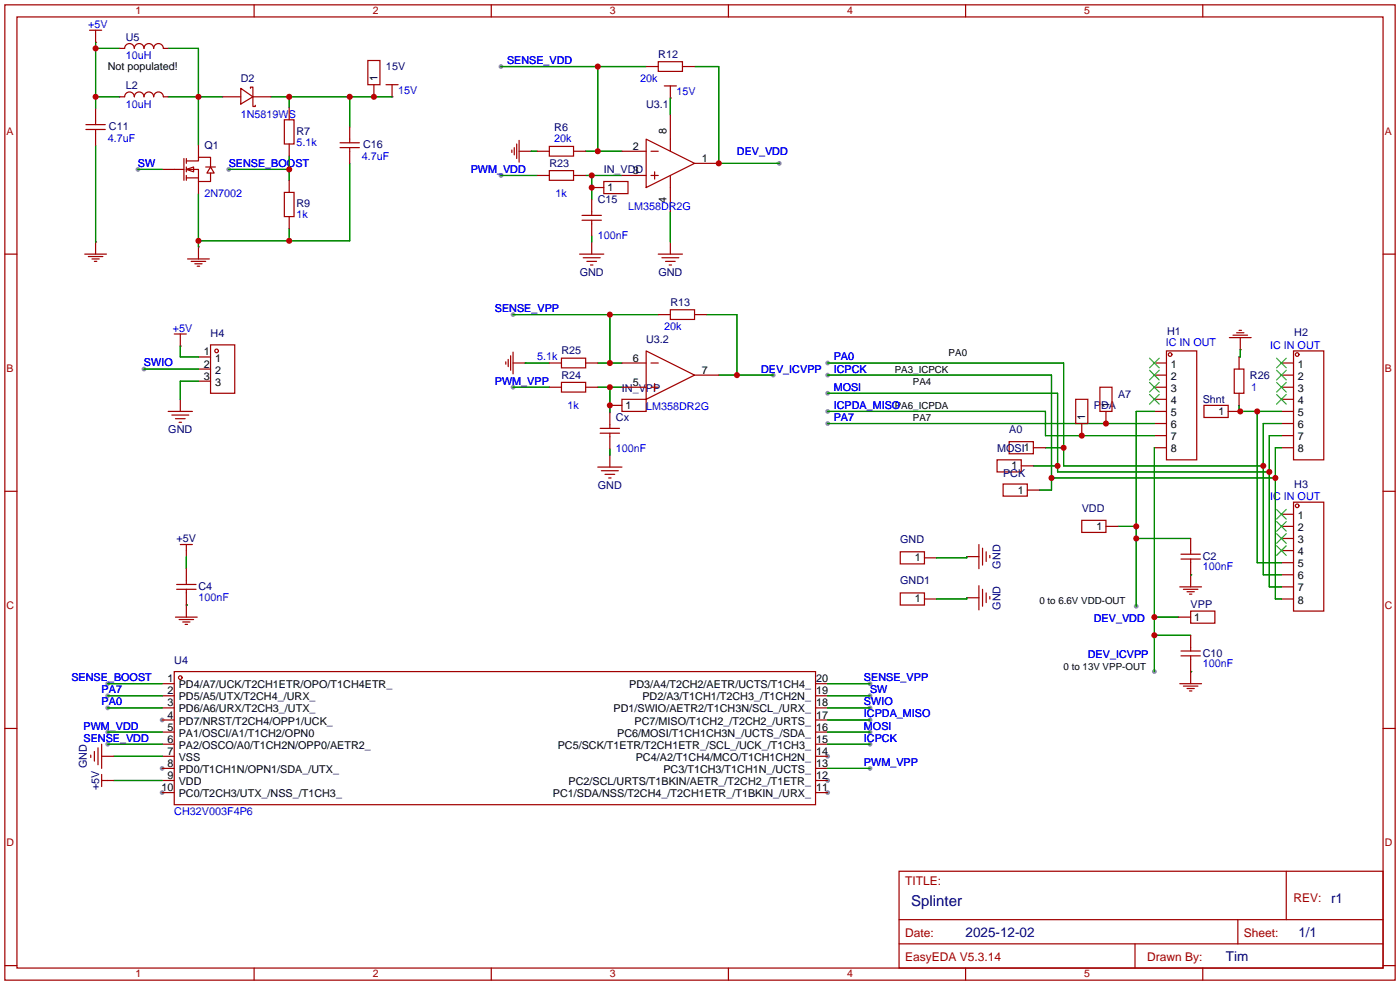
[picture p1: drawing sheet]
<svg xmlns="http://www.w3.org/2000/svg" width="294mm" height="207mm" viewBox="0 0 294 207" stroke-linecap="round" stroke-linejoin="round" font-family="sans-serif">
<g fill="#999">
<circle cx="34" cy="151.1" r=".51"/>
<circle cx="34" cy="161.3" r=".51"/>
<circle cx="34" cy="166.4" r=".51"/>
<circle cx="173.7" cy="166.4" r=".51"/>
<circle cx="173.7" cy="163.8" r=".51"/>
<circle cx="173.7" cy="158.8" r=".51"/>
<circle cx="173.7" cy="88.9" r=".51"/>
<circle cx="173.7" cy="78.7" r=".51"/>
<circle cx="173.7" cy="82.6" r=".51"/>
<circle cx="173.7" cy="86.4" r=".51"/>
<circle cx="173.7" cy="76.2" r=".51"/>
<circle cx="48" cy="35.6" r=".51"/>
<circle cx="29" cy="35.6" r=".51"/>
<circle cx="238.5" cy="127.3" r=".51"/>
<circle cx="163.6" cy="34.3" r=".51"/>
<circle cx="242.3" cy="141" r=".51"/>
<circle cx="162.3" cy="78.7" r=".51"/>
<circle cx="105.2" cy="36.8" r=".51"/>
<circle cx="107.7" cy="81.3" r=".51"/>
<circle cx="107.7" cy="66" r=".51"/>
<circle cx="105.2" cy="14" r=".51"/>
<circle cx="30.2" cy="77.5" r=".51"/>
<circle cx="182.6" cy="153.7" r=".51"/>
<circle cx="182.6" cy="151.1" r=".51"/>
<circle cx="182.6" cy="148.6" r=".51"/>
<circle cx="182.6" cy="146.1" r=".51"/>
<circle cx="22.6" cy="153.7" r=".51"/>
<circle cx="182.6" cy="161.3" r=".51"/>
<circle cx="22.6" cy="143.5" r=".51"/>
<circle cx="182.6" cy="156.2" r=".51"/>
<circle cx="22.6" cy="156.2" r=".51"/>
<circle cx="22.6" cy="146.1" r=".51"/>
<circle cx="182.6" cy="143.5" r=".51"/>
<circle cx="22.6" cy="148.6" r=".51"/>
</g>
<g fill="none" stroke="#a10000" stroke-width=".25">
<path d="M1 1h291.9v204.7h-291.9zM3.6 3.6h286.7v199.6h-286.7zM18.8 6.3h2.5M20.1 8.9h.1M20.1 6.3v2.6M25.1 10.2h1.1a1.02 1.02 0 0 1 1-1.1 1.02 1.02 0 0 1 1 1.1 1.02 1.02 0 0 1 1-1.1 1.02 1.02 0 0 1 1 1.1 1.02 1.02 0 0 1 1-1.1 1.02 1.02 0 0 1 1.1 1.1 1.02 1.02 0 0 1 1-1.1 1.02 1.02 0 0 1 1 1.1h1M50.5 18.5l2.6 1.8-2.6 1.5zM52.6 18.5v-.2h.5v2M53.3 1v2.6M77.2 12.7h2.6v5.1h-2.6zM78.5 17.8v2.5M81 17.8h2.6"/>
<path d="M82.3 17.8v2.5M103.1 1v2.6M135.6 14h2.6M138.2 13h5.1v2h-5.1zM139.4 18h2.6M140.7 18v2.6M143.3 14h2.5M152.9 1v2.6M202.7 1v2.6M252.5 1v2.6M18 26.2h4.1M18 27.2h4.1"/>
<path d="M20.1 22.9v3.3M20.1 27.2v3.3M25.1 20.3h1.1a1.02 1.02 0 0 1 1-1 1.02 1.02 0 0 1 1 1 1.02 1.02 0 0 1 1-1 1.02 1.02 0 0 1 1 1 1.02 1.02 0 0 1 1-1 1.02 1.02 0 0 1 1.1 1 1.02 1.02 0 0 1 1-1 1.02 1.02 0 0 1 1 1h1M34 35.6h4.6M38.6 33.3v4.5M39.1 35.6l1.5-.5v1zM39.1 33.8h2.6v-.8h2.5v2.1M39.1 35.6h2.6v2.5h2.5v-1.8M39.1 33.3v1M39.1 35.1v1M39.1 36.8v1M39.1 37.3h2.6"/>
<path d="M41.7 30.5v2.5M41.7 38.1v2.5M43.2 35.1h2M44.2 35.1l.8 1.2h-1.6zM46.7 20.3h3.8M53.1 20.3v2.1h.5v-.3M53.1 20.3h3.8M59.7 25.1h2v5.1h-2zM60.7 22.6v2.5M60.7 30.2v2.6M60.7 37.8v2.6M71.4 30h4"/>
<path d="M71.4 31h4M73.4 26.7v3.3M73.4 31v3.3M82.3 20.3h.1M107.4 31.5v.5M107.9 31v1.5M108.5 30.2v3.1M109 31.8h2.5M109 29.5v4.5M111.5 31.8h.1M112.8 31.8h2.5M112.8 36.8h2.5"/>
<path d="M115.3 35.8h5.1v2h-5.1zM115.3 30.7h5.1v2.1h-5.1zM120.4 31.8h2.5M120.4 36.8h2.5M124.2 39.4h2.5M126.7 38.1h5.1v2.5h-5.1zM130.6 31.8h5M130.6 36.8h5M135.6 29.2l10.2 5.1-10.2 5.1zM136.7 31.8h1.5M136.7 36.8h1.5M137.4 36.1v1.5"/>
<path d="M140.7 20.6h.1M140.7 24.1v7.7M140.7 36.8v7.7M145.8 34.3h5.1M1 53.3h2.6M17.8 53.3h4.6M18.5 53.8h3.1M19.3 54.4h1.5M19.8 54.9h.5M20.1 50.8h.1M20.1 50.8v2.5M39.4 54.4h4.5"/>
<path d="M40.1 54.9h3.1M40.9 55.4h1.5M41.4 55.9h.5M41.7 51.8h.1M41.7 51.8v2.6M59.7 40.4h2v5.1h-2zM60.7 45.5v2.5M121.7 53.3h5M122.2 45.2h4M122.2 46.2h4M122.4 54.1h3.6M123.2 54.9h2"/>
<path d="M124 55.6h.5M124.2 41.9v3.3M124.2 46.2v3.3M124.2 50.8v2.5M138.2 53.3h5.1M138.9 54.1h3.6M139.7 54.9h2M140.5 55.6h.5M140.7 50.8v2.5M290.3 53.3h2.6M36.6 70.1h2.5M37.8 72.6h.1"/>
<path d="M37.8 70.1v2.5M41.7 74.9h2.5M41.7 77.5h2.5M44.2 72.4h5.1v10.1h-5.1zM106.2 75.9v.6M106.7 75.4v1.6M107.2 74.7v3M107.7 76.2h2.5M107.7 73.9v4.6M110.2 76.2h.1M115.3 76.2h2.6M117.9 75.2h5v2h-5z"/>
<path d="M122.9 76.2h2.6M130.6 76.2h5M135.6 73.7l10.2 5-10.2 5.1zM136.7 76.2h1.5M138.2 66h2.5M140.7 65h5.1v2.1h-5.1zM145.8 78.7h5.1M145.8 66h2.5M242.3 76.2h2.6M242.3 78.7h2.6M244.9 73.7h6.3v22.8h-6.3zM258.1 70.9h4.5"/>
<path d="M258.8 70.4h3.1M259.1 77.5h2v5h-2zM259.6 69.9h1.5M260.1 69.3h.5M260.1 74.9v2.6M260.3 73.4h.1M260.3 70.9v2.5M269 76.2h2.5M269 78.7h2.5M271.5 73.7h6.4v22.8h-6.4zM35.3 86.4h5.1M36.1 87.1h3.5"/>
<path d="M36.8 87.9h2.1M37.6 88.6h.5M37.8 83.8v2.6M41.7 80h2.5M115.3 81.3h2.6M117.9 80.3h5v2h-5zM122.9 81.3h2.6M125.5 98h5.1M126 89.9h4M126 90.9h4M126.2 98.8h3.6M127 99.6h2"/>
<path d="M128 86.6v3.3M128 90.9v3.3M128 95.5v2.5M128 85.1h2.6M130.6 83.8h5v2.6h-5zM130.6 81.3h5M136.7 81.3h1.5M137.4 80.5v1.5M209.3 96.5h5.1v2.6h-5.1zM211.8 92.7h5.1v2.6h-5.1zM214.4 97.8h2.5M216.9 94h2.6"/>
<path d="M225.8 83.8h2.5v5.1h-2.5zM227.1 88.9v2.5M230.9 81.3h2.5v5.1h-2.5zM232.2 86.4v2.5M242.3 81.3h2.6M242.3 83.8h2.6M242.3 86.4h2.6M242.3 88.9h2.6M242.3 91.4h2.6M242.3 94h2.6M252.7 85.1h5.1v2.5h-5.1zM257.8 86.4h2.5"/>
<path d="M260.1 82.6v2.5M269 81.3h2.5M269 83.8h2.5M269 86.4h2.5M269 88.9h2.5M269 91.4h2.5M269 94h2.5M1 103.1h2.6M37.8 114.3h2.6M39.1 114.3v2.5M39.1 119.4v3.3M127.8 100.3h.5"/>
<path d="M189 115.8h5.1v2.6h-5.1zM194.1 117.1h2.5M202.9 116.8h2.6M205.5 114.3v5.1M206.2 115.1v3.5M207 115.8v2.1M207.8 116.6v.5M210.6 101.6h5v2.5h-5zM215.6 102.9h2.6M227.1 109.2h5.1v2.6h-5.1zM232.2 110.5h2.5M247.9 117.3h4.1"/>
<path d="M247.9 116.3h4.1M249.9 113v3.3M249.9 117.3v5.9M269 108h2.5M269 110.5h2.5M269 113h2.5M269 115.6h2.5M269 118.1h2.5M271.5 105.4h6.4v22.9h-6.4zM290.3 103.1h2.6M36.8 129.5h4.6M37.1 123.7h4"/>
<path d="M37.1 122.7h4M37.6 130h3M38.4 130.6h1.5M38.9 131.1h.5M39.1 127h.1M39.1 123.7v5.8M189 124.5h5.1v2.5h-5.1zM194.1 125.7h2.5M202.9 125.5h2.6M205.5 122.9v5.1M206.2 123.7v3.6M207 124.5v2"/>
<path d="M207.8 125.2v.5M247.4 129.5h2.5M247.6 123.2h4.6M247.9 137.7h4.1M247.9 136.7h4.1M248.4 123.7h3.1M249.2 124.2h1.5M249.7 124.7h.5M249.9 128.3h5.1v2.5h-5.1zM249.9 120.7h.1M249.9 133.4v3.3M249.9 137.7v5.8"/>
<path d="M269 123.2h2.5M269 120.7h2.5M269 125.7h2.5M1 152.9h2.6M19 158.5v.5M19.8 157.7v2.1M20.6 157v3.5M21.3 158.8h2.6M21.3 156.2v5.1M34 143.5h2.6M34 146.1h2.6M34 148.6h2.6"/>
<path d="M34 151.1h2.6M34 153.7h2.6M34 156.2h2.6M34 158.8h2.6M36.6 141h134.6v27.9h-134.6zM171.2 143.5h2.5M171.2 146.1h2.5M171.2 148.6h2.5M171.2 151.1h2.5M171.2 153.7h2.5M171.2 156.2h2.5M171.2 158.8h2.5"/>
<path d="M247.6 143.5h4.6M248.4 144h3.1M249.2 144.5h1.5M249.7 145h.5M249.9 141h.1M290.3 152.9h2.6M21.3 163.8h2.6M21.3 162.6v2.5M34 161.3h2.6M34 163.8h2.6M34 166.4h2.6M171.2 161.3h2.5"/>
<path d="M171.2 163.8h2.5M171.2 166.4h2.5M188.7 182.9h101.6v20.3h-101.6zM188.7 193h101.6M188.7 198.1h101.6M238.3 198.1v5.1M259.8 193v5.1M270 182.9v10.1M1 202.7h2.6M53.3 203.2v2.5M103.1 203.2v2.5M152.9 203.2v2.5"/>
<path d="M202.7 203.2v2.5M252.5 203.2v2.5M290.3 202.7h2.6"/>
<circle cx="45.5" cy="73.7" r=".38"/>
<circle cx="245.6" cy="74.4" r=".38"/>
<circle cx="272.3" cy="74.4" r=".38"/>
<circle cx="272.3" cy="106.2" r=".38"/>
<circle cx="37.8" cy="142.2" r=".38"/>
</g>
<g fill="none" stroke="#3c3" stroke-width=".25">
<path d="M241.3 75.2l2 2M241.3 77.7l2 2.1M243.3 75.2l-2 2M243.3 77.7l-2 2.1M268 75.2l2 2M268 77.7l2 2.1M270 75.2l-2 2M270 77.7l-2 2.1M241.3 80.3l2 2M241.3 82.8l2 2M243.3 80.3l-2 2M243.3 82.8l-2 2"/>
<path d="M268 80.3l2 2M268 82.8l2 2M270 80.3l-2 2M270 82.8l-2 2M268 106.9l2 2.1M268 109.5l2 2M268 112l2 2M268 114.6l2 2M270 106.9l-2 2.1M270 109.5l-2 2M270 112l-2 2M270 114.6l-2 2"/>
</g>
<g fill="none" stroke="#008700" stroke-width=".25">
<path d="M20.1 8.9v14M20.1 10.2h5M35.3 10.2h6.4v20.3M105.2 14h30.4M125.5 14v17.8M145.8 14h5.1v20.3h12.7M20.1 30.5v20.3M20.1 20.3h5M29 35.6h5M35.3 20.3h11.4M48 35.6h12.7M56.9 20.3h25.4"/>
<path d="M60.7 20.3v2.3M60.7 32.8v5M73.4 20.3v6.4M73.4 34.3v16.2h-31.7M105.2 36.8h7.6M111.5 31.8h1.3M122.9 31.8h7.7M122.9 36.8h7.7M124.2 36.8v5.1M140.7 20.6v3.5M41.7 40.6v11.2M60.7 48v2.5"/>
<path d="M124.2 49.5v1.3M140.7 44.5v6.3M30.2 77.5h11.5M37.8 72.6v2.3h3.9M107.7 66h30.5M110.2 76.2h5.1M125.5 76.2h5.1M128 66v10.2M148.3 66h6.4v12.7M150.9 78.7h11.4M173.7 78.7h47v24.2h-2.5M173.7 76.2h49.6v21.6h41.9"/>
<path d="M260.3 73.4v1.5h-.2M41.7 80h-3.9v3.8M107.7 81.3h7.6M125.5 81.3h5.1M128 81.3v5.3M128 94.2v1.3M173.7 88.9h68.6M173.7 82.6h48.3v16.5h44.4M173.7 86.4h45.8v5h22.8M216.9 97.8h5.1M219.5 94h3.8M242.3 86.4h-3.8v40.9"/>
<path d="M242.3 94v47M260.1 85.1v1.3h8.9M263.9 86.4v31.7h5.1M269 88.9h-3.8v31.8h3.8M269 94h-1.3v31.7h1.3M269 91.4h-2.6v31.8h2.6M39.1 116.8v2.6M202.9 116.8v.3h-6.3M220.7 100.3h47M234.7 110.5h3.8M238.5 113h11.4M39.1 127h.1"/>
<path d="M202.9 125.5v.2h-6.3M242.3 133.4h7.6M242.3 129.5h5.1M249.9 120.7h.1M22.6 153.7h11.4M22.6 148.6h11.4M22.6 146.1h11.4M22.6 143.5h11.4M22.6 156.2h11.4M23.9 158.8h10.1M173.7 153.7h8.9M173.7 151.1h8.9"/>
<path d="M173.7 148.6h8.9M173.7 146.1h8.9M173.7 143.5h8.9M173.7 156.2h8.9M249.9 141h.1M23.9 163.8h10.1M173.7 161.3h8.9"/>
</g>
<g fill="#c00">
<circle cx="20.1" cy="20.3" r=".63"/>
<circle cx="20.1" cy="10.2" r=".63"/>
<circle cx="41.7" cy="20.3" r=".63"/>
<circle cx="60.7" cy="20.3" r=".63"/>
<circle cx="73.4" cy="20.3" r=".63"/>
<circle cx="78.5" cy="20.3" r=".63"/>
<circle cx="232.2" cy="88.9" r=".63"/>
<circle cx="220.7" cy="100.3" r=".63"/>
<circle cx="267.7" cy="100.3" r=".63"/>
<circle cx="222" cy="97.8" r=".63"/>
<circle cx="266.4" cy="99.1" r=".63"/>
<circle cx="227.1" cy="91.4" r=".63"/>
<circle cx="223.3" cy="94" r=".63"/>
<circle cx="265.2" cy="97.8" r=".63"/>
<circle cx="263.9" cy="86.4" r=".63"/>
<circle cx="260.4" cy="86.4" r=".63"/>
<circle cx="41.7" cy="50.5" r=".63"/>
<circle cx="60.7" cy="50.5" r=".63"/>
<circle cx="60.7" cy="35.6" r=".63"/>
<circle cx="128" cy="81.3" r=".63"/>
<circle cx="128" cy="85.1" r=".63"/>
<circle cx="124.2" cy="36.8" r=".63"/>
<circle cx="124.2" cy="39.4" r=".63"/>
<circle cx="238.5" cy="113" r=".63"/>
<circle cx="238.5" cy="110.5" r=".63"/>
<circle cx="150.9" cy="34.3" r=".63"/>
<circle cx="242.3" cy="133.3" r=".63"/>
<circle cx="242.3" cy="129.5" r=".63"/>
<circle cx="154.7" cy="78.7" r=".63"/>
<circle cx="128" cy="76.2" r=".63"/>
<circle cx="128" cy="66" r=".63"/>
<circle cx="125.5" cy="31.7" r=".63"/>
<circle cx="125.5" cy="14" r=".63"/>
</g>
<text font-size="3.1" fill="#000080" x="191.3" y="190.2">Splinter</text>
<g font-size="2.8" fill="#000080">
<text x="279.4" y="189.5">r1</text>
<text x="202.7" y="196.6">2025-12-02</text>
<text x="272.5" y="196.6">1/1</text>
<text x="257.3" y="201.7">Tim</text>
</g>
<g font-size="2.5" fill="#a00000">
<text x="190" y="185.7">TITLE:</text>
<text x="271.5" y="189.3">REV:</text>
<text x="190" y="196.6">Date:</text>
<text x="261.1" y="196.6">Sheet:</text>
<text x="190" y="201.7">EasyEDA V5.3.14</text>
<text x="240.8" y="201.7">Drawn By:</text>
</g>
<g font-size="2.3" fill="#00f">
<text x="18.5" y="5.9">+5V</text>
<text x="26.4" y="12.4">10uH</text>
<text x="106.4" y="13.4">SENSE_VDD</text>
<text x="134.4" y="17.2">20k</text>
<text x="26.4" y="22.6">10uH</text>
<text x="83.6" y="19.8">15V</text>
<text x="142" y="20">15V</text>
<text x="22.6" y="29.8">4.7uF</text>
<text x="50.5" y="24.9">1N5819WS</text>
<text x="116.3" y="29.8">20k</text>
<text x="29" y="35">SW</text>
<text x="48" y="35">SENSE_BOOST</text>
<text x="62.2" y="30.6">5.1k</text>
<text x="75.9" y="33.6">4.7uF</text>
<text x="154.7" y="32.5">DEV_VDD</text>
<text x="42.9" y="41.4">2N7002</text>
<text x="98.8" y="36.3">PWM_VDD</text>
<text x="116.6" y="41.4">1k</text>
<text x="62.2" y="45.8">1k</text>
<text x="131.8" y="44.2">LM358DR2G</text>
<text x="125.5" y="50.3">100nF</text>
<text x="103.9" y="65.5">SENSE_VPP</text>
<text x="36.3" y="69.7">+5V</text>
<text x="139.4" y="69.3">20k</text>
<text x="30.2" y="76.9">SWIO</text>
<text x="112.8" y="75.7">5.1k</text>
<text x="175" y="75.7">PA0</text>
<text x="244.7" y="72.7">IC IN OUT</text>
<text x="266.6" y="73.2">IC IN OUT</text>
<text x="103.9" y="80.7">PWM_VPP</text>
<text x="159.8" y="78.2">DEV_ICVPP</text>
<text x="175" y="78.2">ICPCK</text>
<text x="175" y="82">MOSI</text>
<text x="262.6" y="82">1</text>
<text x="119.1" y="85.8">1k</text>
<text x="135.6" y="86.1">LM358DR2G</text>
<text x="175" y="88.4">PA7</text>
<text x="175" y="85.8">ICPDA_MISO</text>
<text x="129.3" y="95">100nF</text>
<text x="266.6" y="104.9">IC IN OUT</text>
<text x="252.5" y="119.7">100nF</text>
<text x="41.7" y="126.1">100nF</text>
<text x="229.6" y="130.5">DEV_VDD</text>
<text x="15" y="143">SENSE_BOOST</text>
<text x="181.4" y="143">SENSE_VPP</text>
<text x="228.3" y="138.1">DEV_ICVPP</text>
<text x="252.5" y="140">100nF</text>
<text x="21.3" y="145.5">PA7</text>
<text x="21.3" y="148">PA0</text>
<text x="181.4" y="148">SWIO</text>
<text x="182.6" y="145.5">SW</text>
<text x="17.5" y="153.1">PWM_VDD</text>
<text x="17.5" y="155.7">SENSE_VDD</text>
<text x="181.4" y="153.1">MOSI</text>
<text x="181.4" y="150.6">ICPDA_MISO</text>
<text x="181.4" y="155.7">ICPCK</text>
<text x="181.4" y="160.7">PWM_VPP</text>
<text x="36.6" y="171.2">CH32V003F4P6</text>
</g>
<g font-size="2.3" fill="#000080">
<text x="26.4" y="8.6">U5</text>
<text x="50.5" y="17.2">D2</text>
<text x="81" y="14.7">15V</text>
<text x="138.2" y="12.2">R12</text>
<text x="26.4" y="18.8">L2</text>
<text x="135.6" y="22.6">U3.1</text>
<text x="22.9" y="27.2">C11</text>
<text x="62.2" y="28.3">R7</text>
<text x="116.3" y="27.5">R6</text>
<text x="42.9" y="31.2">Q1</text>
<text x="76.2" y="31">C16</text>
<text x="115.3" y="35">R23</text>
<text x="126.7" y="36.3">IN_VDD</text>
<text x="62.2" y="43.5">R9</text>
<text x="125.5" y="42.6">C15</text>
<text x="121.7" y="57.9">GND</text>
<text x="138.2" y="57.9">GND</text>
<text x="140.7" y="64.2">R13</text>
<text x="44.2" y="70.8">H4</text>
<text x="245" y="70.4">H1</text>
<text x="271.7" y="70.6">H2</text>
<text x="117.9" y="74.4">R25</text>
<text x="135.6" y="72.1">U3.2</text>
<text x="117.9" y="79.5">R24</text>
<text x="130.6" y="82.3">IN_VPP</text>
<text x="234.7" y="83.5">A7</text>
<text x="262.4" y="79.5">R26</text>
<text x="129.3" y="88.4">Cx</text>
<text x="229.6" y="85.8">PDA</text>
<text x="252.5" y="84.5">Shnt</text>
<text x="35.3" y="90.9">GND</text>
<text x="209.3" y="95">MOSI1</text>
<text x="211.8" y="90.9">A0</text>
<text x="210.6" y="100">PCK</text>
<text x="125.5" y="102.6">GND</text>
<text x="227.1" y="107.4">VDD</text>
<text x="271.7" y="102.4">H3</text>
<text x="37.1" y="113.8">+5V</text>
<text x="189" y="114">GND</text>
<text x="210" y="119.4" transform="rotate(-90 210 119.4)">GND</text>
<text x="252.5" y="117.5">C2</text>
<text x="41.7" y="123.9">C4</text>
<text x="189" y="122.6">GND1</text>
<text x="210" y="128" transform="rotate(-90 210 128)">GND</text>
<text x="249.9" y="127.7">VPP</text>
<text x="252.5" y="137.8">C10</text>
<text x="36.6" y="139.4">U4</text>
<text x="18.3" y="161.3" transform="rotate(-90 18.3 161.3)">GND</text>
<text x="20.8" y="165.9" transform="rotate(-90 20.8 165.9)">+5V</text>
</g>
<g font-size="2.3">
<text x="22.6" y="14.7">Not populated!</text>
<text x="79.2" y="17" transform="rotate(-90 79.2 17)">1</text>
<text x="139.9" y="28.2" transform="rotate(-90 139.9 28.2)">8</text>
<text x="132.9" y="31.4">2</text>
<text x="147.3" y="34">1</text>
<text x="127.5" y="40.1">1</text>
<text x="132.9" y="36.5">3</text>
<text x="139.9" y="42.6" transform="rotate(-90 139.9 42.6)">4</text>
<text x="42.8" y="74.6">1</text>
<text x="42.8" y="77.2">2</text>
<text x="45.1" y="75.9">1</text>
<text x="132.9" y="75.9">6</text>
<text x="245.8" y="77.2">1</text>
<text x="272.5" y="77.2">1</text>
<text x="42.8" y="79.7">3</text>
<text x="45.1" y="78.4">2</text>
<text x="45.1" y="81">3</text>
<text x="132.9" y="81">5</text>
<text x="147.3" y="78.4">7</text>
<text x="245.8" y="79.7">2</text>
<text x="245.8" y="82.2">3</text>
<text x="272.5" y="79.7">2</text>
<text x="272.5" y="82.2">3</text>
<text x="131.3" y="85.8">1</text>
<text x="227.8" y="88.1" transform="rotate(-90 227.8 88.1)">1</text>
<text x="232.9" y="85.6" transform="rotate(-90 232.9 85.6)">1</text>
<text x="245.8" y="84.8">4</text>
<text x="245.8" y="87.3">5</text>
<text x="245.8" y="89.9">6</text>
<text x="255.8" y="87.1">1</text>
<text x="272.5" y="84.8">4</text>
<text x="272.5" y="87.3">5</text>
<text x="272.5" y="89.9">6</text>
<text x="245.8" y="92.4">7</text>
<text x="245.8" y="94.9">8</text>
<text x="272.5" y="92.4">7</text>
<text x="272.5" y="94.9">8</text>
<text x="212.4" y="98.5">1</text>
<text x="213.6" y="103.6">1</text>
<text x="230.1" y="111.2">1</text>
<text x="272.5" y="108.9">1</text>
<text x="272.5" y="111.4">2</text>
<text x="272.5" y="114">3</text>
<text x="192" y="117.8">1</text>
<text x="272.5" y="116.5">4</text>
<text x="272.5" y="119.1">5</text>
<text x="272.5" y="121.6">6</text>
<text x="272.5" y="124.1">7</text>
<text x="192" y="126.5">1</text>
<text x="250.7" y="130.3">1</text>
<text x="272.5" y="126.7">8</text>
<text x="35.2" y="143.2">1</text>
<text x="171.3" y="143.2">20</text>
<text x="35.2" y="145.7">2</text>
<text x="35.2" y="148.3">3</text>
<text x="37.5" y="144.5">PD4/A7/UCK/T2CH1ETR/OPO/T1CH4ETR_</text>
<text x="37.5" y="147">PD5/A5/UTX/T2CH4_/URX_</text>
<text x="37.5" y="149.5">PD6/A6/URX/T2CH3_/UTX_</text>
<text x="128.8" y="149.5">PD1/SWIO/AETR2/T1CH3N/SCL_/URX_</text>
<text x="132.1" y="144.5">PD3/A4/T2CH2/AETR/UCTS/T1CH4_</text>
<text x="134.8" y="147">PD2/A3/T1CH1/T2CH3_/T1CH2N_</text>
<text x="171.3" y="148.3">18</text>
<text x="171.3" y="145.7">19</text>
<text x="35.2" y="150.8">4</text>
<text x="35.2" y="153.4">5</text>
<text x="35.2" y="155.9">6</text>
<text x="37.5" y="152.1">PD7/NRST/T2CH4/OPP1/UCK_</text>
<text x="37.5" y="154.6">PA1/OSCI/A1/T1CH2/OPN0</text>
<text x="129.6" y="154.6">PC6/MOSI/T1CH1CH3N_/UCTS_/SDA_</text>
<text x="133.2" y="152.1">PC7/MISO/T1CH2_/T2CH2_/URTS_</text>
<text x="171.3" y="155.9">15</text>
<text x="171.3" y="153.4">16</text>
<text x="171.3" y="150.8">17</text>
<text x="35.2" y="158.4">7</text>
<text x="35.2" y="161">8</text>
<text x="37.5" y="157.2">PA2/OSCO/A0/T1CH2N/OPP0/AETR2_</text>
<text x="37.5" y="159.7">VSS</text>
<text x="117.1" y="157.2">PC5/SCK/T1ETR/T2CH1ETR_/SCL_/UCK_/T1CH3_</text>
<text x="133.5" y="159.7">PC4/A2/T1CH4/MCO/T1CH1CH2N_</text>
<text x="171.3" y="161">13</text>
<text x="171.3" y="158.4">14</text>
<text x="33.9" y="166.1">10</text>
<text x="35.2" y="163.5">9</text>
<text x="37.5" y="162.2">PD0/T1CH1N/OPN1/SDA_/UTX_</text>
<text x="37.5" y="164.8">VDD</text>
<text x="37.5" y="167.3">PC0/T2CH3/UTX_/NSS_/T1CH3_</text>
<text x="116.1" y="167.3">PC1/SDA/NSS/T2CH4_/T2CH1ETR_/T1BKIN_/URX_</text>
<text x="119.3" y="164.8">PC2/SCL/URTS/T1BKIN/AETR_/T2CH2_/T1ETR_</text>
<text x="139.3" y="162.2">PC3/T1CH3/T1CH1N_/UCTS_</text>
<text x="171.3" y="166.1">11</text>
<text x="171.3" y="163.5">12</text>
</g>
<g font-size="2.2" fill="#a00000">
<text x="28.4" y="3">1</text>
<text x="78.2" y="3">2</text>
<text x="128" y="3">3</text>
<text x="177.8" y="3">4</text>
<text x="227.6" y="3">5</text>
<text x="1.4" y="28.3">A</text>
<text x="290.7" y="28.3">A</text>
<text x="1.4" y="78">B</text>
<text x="290.7" y="78">B</text>
<text x="1.4" y="127.8">C</text>
<text x="290.7" y="127.8">C</text>
<text x="1.4" y="177.6">D</text>
<text x="290.7" y="177.6">D</text>
<text x="28.4" y="205.2">1</text>
<text x="78.2" y="205.2">2</text>
<text x="128" y="205.2">3</text>
<text x="177.8" y="205.2">4</text>
<text x="227.6" y="205.2">5</text>
</g>
<g font-size="2">
<text x="199.1" y="74.7">PA0</text>
<text x="187.8" y="78.2">PA3_ICPCK</text>
<text x="191.6" y="80.7">PA4</text>
<text x="187.8" y="85.8">PA6_ICPDA</text>
<text x="191.6" y="88.3">PA7</text>
<text x="218.2" y="126.8">0 to 6.6V VDD-OUT</text>
<text x="223.3" y="140.7">0 to 13V VPP-OUT</text>
</g>
</svg>
